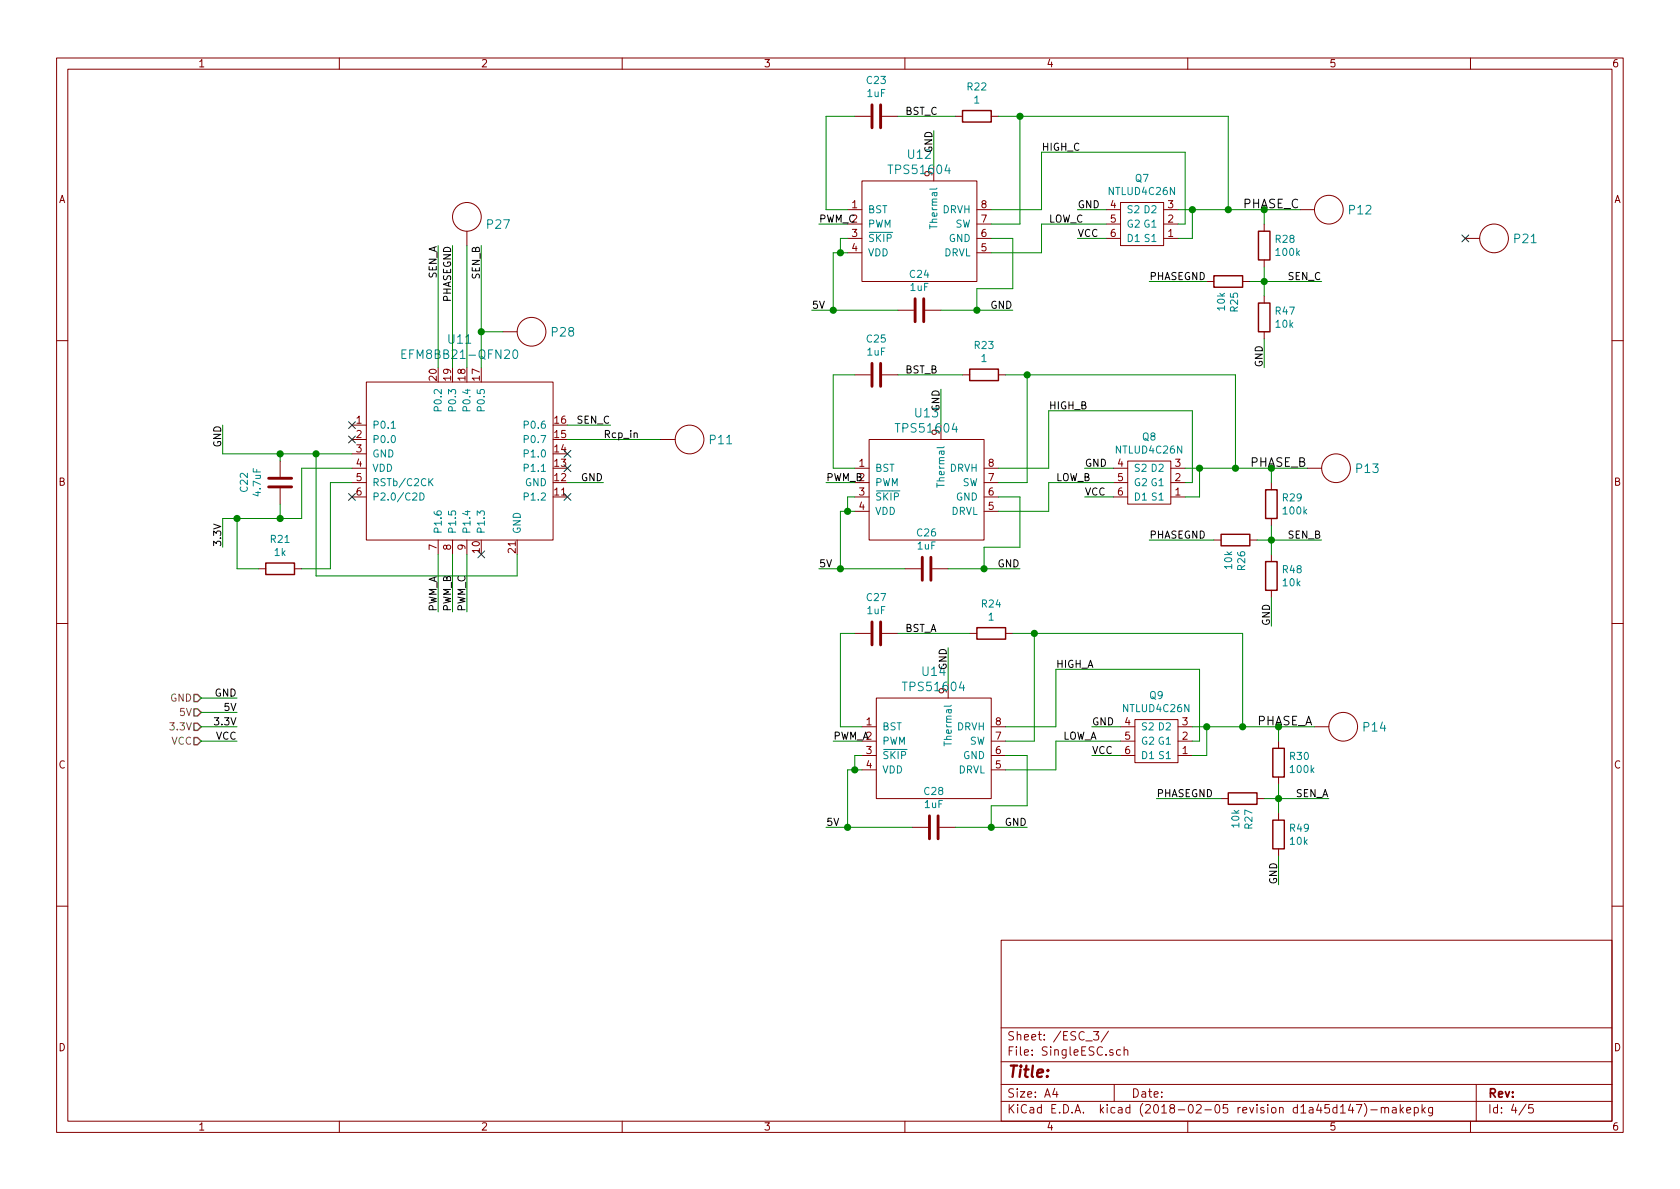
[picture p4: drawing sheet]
<svg xmlns="http://www.w3.org/2000/svg" width="297mm" height="210mm" viewBox="0 0 297 210" stroke-linecap="round" stroke-linejoin="round" font-family="sans-serif">
<g fill="none" stroke="#840000" stroke-width=".18">
<path d="M10 10.3h277v189.9h-277zM12 12.2h273v186.1h-273zM60 10.3v1.9M110 10.3v1.9M160 10.3v1.9M210 10.3v1.9M260 10.3v1.9M149.9 37.1h2.5M149.9 39.6h2.5M151.1 20.6h2.8M152.4 32h20.3v17.8h-20.3zM156 20.6h2.7"/>
<path d="M165.1 29.5v2.5M168.9 20.6h1.3M172.7 37.1h2.6M172.7 39.6h2.6M175.3 20.6h1.2M195.6 37.1h2.5M195.6 39.6h2.5M198.1 35.8h7.6v7.6h-7.6zM205.7 37.1h2.6M205.7 39.6h2.6M223.5 39.6v1.3M229.9 37.1h2.5"/>
<path d="M82.5 40.9v2.5M88.9 58.7h2.5M149.9 42.2h2.5M149.9 44.7h2.5M158.7 54.9h2.8M163.6 54.9h2.8M172.7 42.2h2.6M172.7 44.7h2.6M195.6 42.2h2.5M205.7 42.2h2.6M213.4 49.8h1.2M219.7 49.8h1.3"/>
<path d="M223.5 46v1.2M223.5 52.3v1.3M223.5 58.7v1.2M259.1 42.2h2.5M10 60.2h2M62.2 75.2h2.6M62.2 77.7h2.6M64.8 67.6h33v27.9h-33zM116.8 77.7h2.6M151.1 66.3h2.8M153.7 77.7h20.3v17.8h-20.3zM156 66.3h2.7"/>
<path d="M166.4 75.2v2.5M170.2 66.3h1.2M176.5 66.3h1.3M285 60.2h2M49.5 81.5v2.8M49.5 86.4v2.7M62.2 80.3h2.6M62.2 82.8h2.6M62.2 85.3h2.6M62.2 87.9h2.6M77.5 95.5v2.5M80 95.5v2.5"/>
<path d="M82.5 95.5v2.5M151.1 82.8h2.6M151.1 85.3h2.6M151.1 87.9h2.6M151.1 90.4h2.6M174 82.8h2.5M174 85.3h2.5M174 87.9h2.5M174 90.4h2.5M196.8 82.8h2.6M196.8 85.3h2.6M196.8 87.9h2.6"/>
<path d="M199.4 81.5h7.6v7.6h-7.6zM207 82.8h2.5M207 85.3h2.5M207 87.9h2.5M214.6 95.5h1.3M221 95.5h1.2M224.8 85.3v1.3M224.8 91.7v1.3M224.8 98v1.3M231.1 82.8h2.6M10 110.3h2M45.7 100.6h1.3"/>
<path d="M52.1 100.6h1.2M151.1 112h2.8M156 112h2.7M160 100.6h2.8M164.8 100.6h2.8M171.4 112h1.3M177.8 112h1.3M224.8 104.4v1.3M285 110.3h2M152.4 128.5h2.5M152.4 131.1h2.5M152.4 133.6h2.5"/>
<path d="M152.4 136.1h2.5M154.9 123.4h20.4v17.8h-20.4zM167.6 120.9v2.5M175.3 128.5h2.5M175.3 131.1h2.5M175.3 133.6h2.5M175.3 136.1h2.5M198.1 128.5h2.6M198.1 131.1h2.6M198.1 133.6h2.6M200.7 127.2h7.6v7.7h-7.6zM208.3 128.5h2.5"/>
<path d="M208.3 131.1h2.5M208.3 133.6h2.5M226.1 131.1v1.2M226.1 137.4v1.3M232.4 128.5h2.5M161.3 146.3h2.8M166.1 146.3h2.8M215.9 141.2h1.3M222.2 141.2h1.3M226.1 143.8v1.2M226.1 150.1v1.3M10 160.2h2"/>
<path d="M177 166.3h108v32h-108zM285 160.2h2M60 198.3v1.9M110 198.3v1.9M160 198.3v1.9M177 194.8h108M177 191.8h108M177 187.8h108M177 181.8h108M186.5 192.5l-.4 1h1M186.8 193v1M193.3 182.4h1l-.5 .6 .4 .1v.7l-.2 .1-.7-.1"/>
<path d="M196 182.3l-1.3 2M197 191.8v3M198.1 185.7l-.4-.1-.3 .3 .1 .6 .2 .1 .4-.1M198.8 185.7a.37 .37 0 0 1 .6 .1v.8M198.8 185.1v1.5M210 198.3v1.9M237 196.8h.9M238.8 195.2l-.4 1.1h1M239.1 195.8v1M239.8 195.3h1l-.6 1.5M241.2 195.1a1.71 1.71 0 0 1 0 2.3M242.4 196.3h1.1"/>
<path d="M244.2 196l.2-.2 .4 .1 .1 .9M244.2 195.8v1M244.9 196a.36 .36 0 0 1 .3-.2 .36 .36 0 0 1 .3 .2v.8M246.2 195.9h.6l.1 .9M246.9 196.2l-.5 .1a.29 .29 0 0 0-.3 .2 .29 .29 0 0 0 .3 .3l.5-.1M247.6 195.3v1.5M247.7 196.3l.4 .5M248.1 195.8l-.5 .6M248.7 196.3l.7-.1v-.3l-.5-.1-.2 .2 .1 .7h.6M250.1 195.9l.4-.1 .3 .3-.1 .6-.2 .1-.4-.1M250.1 195.8v1.5M251.4 195.3v1.5"/>
<path d="M251.6 196.3l.4 .5M252 195.8l-.6 .6M253.3 195.8v1.2l-.3 .3h-.4M253.3 195.9l-.4-.1-.3 .3v.6l.3 .1 .4-.1M260 198.3v1.9M261 191.8v6.5M269.8 195.2l-1.2 2M271 195.3h-.7v.7l.2-.1 .5 .1 .1 .2-.1 .5-.2 .1-.5-.1"/>
<circle cx="82.5" cy="38.3" r="2.54"/>
<circle cx="234.9" cy="37.1" r="2.54"/>
<circle cx="94" cy="58.7" r="2.54"/>
<circle cx="264.2" cy="42.2" r="2.54"/>
<circle cx="121.9" cy="77.7" r="2.54"/>
<circle cx="236.2" cy="82.8" r="2.54"/>
<circle cx="237.5" cy="128.5" r="2.54"/>
</g>
<path d="M69.2 75.7h.7M71.1 62.6h.5M71.8 61.9h-.7v1.5h.7M90.8 62l.2-.1a.82 .82 0 0 1 .6 .6 .82 .82 0 0 1-.3 .8l-.3 .1-.3-.3v-.6zM74.2 87.2a.64 .64 0 0 1 .8 .6 .64 .64 0 0 1-.8 .6zM76 85.2l.6 .7M76.6 84.6l-.8 .8" fill="none" stroke="#008484" stroke-width=".18"/>
<g fill="none" stroke="#840000" stroke-width=".51">
<path d="M154.2 18.5v4.1M155.7 18.5v4.1M161.8 52.8v4.1M163.3 52.8v4.1M154.2 64.3v4M155.7 64.3v4M47.5 86.1h4.1M47.5 84.6h4.1M163.1 98.5v4.1M164.6 98.5v4.1M154.2 110v4M155.7 110v4"/>
<path d="M164.3 144.3v4M165.9 144.3v4"/>
</g>
<g fill="none" stroke="#840000" stroke-width=".25">
<path d="M170.2 19.6h5.1v2h-5.1zM214.6 48.8h5.1v2h-5.1zM222.5 40.9h2v5.1h-2zM222.5 53.6h2v5.1h-2zM171.4 65.3h5.1v2h-5.1zM47 99.6h5.1v2h-5.1zM215.9 94.5h5.1v2h-5.1zM223.8 86.6h2v5.1h-2zM223.8 99.3h2v5.1h-2zM172.7 111h5.1v2h-5.1zM225 132.3h2.1v5.1h-2.1zM217.2 140.2h5v2h-5z"/>
<path d="M225 145h2.1v5.1h-2.1z"/>
</g>
<g fill="none" stroke="#000084" stroke-width=".18">
<path d="M258.5 41.5l1.2 1.3M259.7 41.5l-1.2 1.3M61.6 77.1l1.2 1.2M61.6 74.6l1.2 1.2M62.8 77.1l-1.2 1.2M62.8 74.6l-1.2 1.2M99.7 79.6l1.2 1.3M100.9 79.6l-1.2 1.3M61.6 87.3l1.2 1.2M62.8 87.3l-1.2 1.2M84.5 97.4l1.2 1.2M85.7 97.4l-1.2 1.2"/>
<path d="M99.7 82.2l1.2 1.2M99.7 87.3l1.2 1.2M100.9 82.2l-1.2 1.2M100.9 87.3l-1.2 1.2"/>
</g>
<g fill="none" stroke="#008400" stroke-width=".18">
<path d="M144.8 39.6h5.1M151.1 20.6h-5.1v16.5h3.9M158.7 20.6h10.2M165.1 23.1v6.4M175.3 37.1h8.8v-10.2h25.4v12.7h-1.2M176.5 20.6h40.7v16.5M180.3 20.6v19h-5M190.5 37.1h5.1M195.6 39.6h-11.5v5.1h-8.8M208.3 37.1h21.6M210.8 37.1v5.1h-2.5M223.5 37.1v2.5"/>
<path d="M77.5 43.4v21.6M80 43.4v21.6M82.5 43.4v21.6M85.1 43.4v21.6M85.1 58.7h3.8M143.5 54.9h15.2M149.9 44.7h-2.6v10.2M149.9 42.2h-1.3v2.5M166.4 54.9h12.7M175.3 42.2h3.8v8.8h-6.4v3.9M190.5 42.2h5.1M203.2 49.8h10.2"/>
<path d="M221 49.8h12.7M223.5 47.2v5.1M223.5 59.9v5.1M39.4 75.2v5.1h22.8M100.3 77.7h16.5M100.3 75.2h7.6M151.1 66.3h-3.8v16.5h3.8M158.7 66.3h11.5M166.4 68.8v6.4M177.8 66.3h40.6v16.5M181.6 66.3v19h-5.1M41.9 91.7v8.9h3.8"/>
<path d="M49.5 80.3v1.2M49.5 89.1v2.6M55.9 80.3v21.5h35.5v-3.8M62.2 82.8h-8.9v8.9h-13.9v5.1M62.2 85.3h-3.8v15.3h-5.1M77.5 98v10.2M80 98v10.2M82.5 98v10.2M100.3 85.3h6.4M146 85.3h5.1M151.1 90.4h-2.5v10.2M151.1 87.9h-1.2v2.5"/>
<path d="M176.5 87.9h3.8v8.9h-6.3v3.8M176.5 82.8h8.9v-10.2h25.4v12.7h-1.3M191.8 82.8h5M191.8 87.9h5M196.8 85.3h-11.4v5.1h-8.9M203.2 95.5h11.4M209.5 82.8h21.6M212.1 82.8v5.1h-2.6M222.2 95.5h11.5M224.8 82.8v2.5M224.8 93v5M144.8 100.6h15.2"/>
<path d="M151.1 112h-2.5v16.5h3.8M158.7 112h12.7M167.6 100.6h12.7M167.6 114.5v6.4M179.1 112h40.6v16.5M182.9 112v19.1h-5.1M224.8 105.7v5M35.6 131.1h6.3M35.6 126h6.3M35.6 128.5h6.3M35.6 123.4h6.3M147.3 131.1h5.1"/>
<path d="M152.4 136.1h-2.5v10.2M152.4 133.6h-1.3v2.5M177.8 128.5h8.9v-10.1h25.4v12.7h-1.3M177.8 133.6h3.8v8.9h-6.3v3.8M193 128.5h5.1M193 133.6h5.1M198.1 131.1h-11.4v5h-8.9M210.8 128.5h21.6M213.4 128.5v5.1h-2.6M226.1 128.5v2.6M226.1 138.7v5.1M146 146.3h15.3"/>
<path d="M168.9 146.3h12.7M204.5 141.2h11.4M223.5 141.2h11.4M226.1 151.4v5.1"/>
</g>
<g fill="#008400" stroke="#008400" stroke-width=".25">
<circle cx="147.3" cy="54.9" r=".51"/>
<circle cx="172.7" cy="54.9" r=".51"/>
<circle cx="180.3" cy="20.6" r=".51"/>
<circle cx="49.5" cy="80.3" r=".51"/>
<circle cx="49.5" cy="91.7" r=".51"/>
<circle cx="55.9" cy="80.3" r=".51"/>
<circle cx="41.9" cy="91.7" r=".51"/>
<circle cx="217.2" cy="37.1" r=".51"/>
<circle cx="210.8" cy="37.1" r=".51"/>
<circle cx="148.6" cy="100.6" r=".51"/>
<circle cx="174" cy="100.6" r=".51"/>
<circle cx="181.6" cy="66.3" r=".51"/>
<circle cx="218.4" cy="82.8" r=".51"/>
<circle cx="212.1" cy="82.8" r=".51"/>
<circle cx="149.9" cy="146.3" r=".51"/>
<circle cx="175.3" cy="146.3" r=".51"/>
<circle cx="182.9" cy="112" r=".51"/>
<circle cx="219.7" cy="128.5" r=".51"/>
<circle cx="213.4" cy="128.5" r=".51"/>
<circle cx="148.6" cy="44.7" r=".51"/>
<circle cx="149.9" cy="90.4" r=".51"/>
<circle cx="151.1" cy="136.1" r=".51"/>
<circle cx="223.5" cy="49.8" r=".51"/>
<circle cx="224.8" cy="95.5" r=".51"/>
<circle cx="226.1" cy="141.2" r=".51"/>
<circle cx="85.1" cy="58.7" r=".51"/>
</g>
<path d="M34.3 122.8h.6l.7 .6-.7 .7h-.6zM34.3 125.3h.6l.7 .7-.7 .6h-.6zM34.3 127.9h.6l.7 .6-.7 .7h-.6zM34.3 130.4h.6l.7 .7-.7 .6h-.6z" fill="none" stroke="#848400" stroke-width=".25"/>
<text font-size="2.8" fill="#840000" x="178" y="190.5">Title:</text>
<g font-size="2.1" fill="#008484">
<text x="160.6" y="28.1">U12</text>
<text x="157.6" y="30.8">TPS51604</text>
<text x="86.2" y="40.5">P27</text>
<text x="238.6" y="37.9">P12</text>
<text x="267.8" y="43">P21</text>
<text x="97.6" y="59.5">P28</text>
<text x="72" y="63.5">EFM8BB21-QFN20</text>
<text x="79.3" y="60.8">U11</text>
<text x="158.8" y="76.5">TPS51604</text>
<text x="161.9" y="73.8">U13</text>
<text x="125.6" y="78.6">P11</text>
<text x="239.9" y="83.6">P13</text>
<text x="163.2" y="119.5">U14</text>
<text x="160.1" y="122.2">TPS51604</text>
<text x="241.1" y="129.4">P14</text>
</g>
<g font-size="2.1">
<text x="219.7" y="36.8">PHASE_C</text>
<text x="221" y="82.5">PHASE_B</text>
<text x="222.2" y="128.3">PHASE_A</text>
</g>
<g font-size="2.1" fill="#840000">
<text x="178" y="184">Sheet: /ESC_3/</text>
<text x="178" y="186.7">File: SingleESC.sch</text>
<text x="178" y="196.9">KiCad E.D.A. kicad (2018-02-05 revision d1a45d147)-makepkg</text>
<text x="178" y="194.1">Size: A4</text>
<text x="200" y="194.1">Date:</text>
<text x="263" y="194.1">Rev:</text>
<text x="263" y="196.9">Id: 4/5</text>
</g>
<g font-size="1.8" fill="#840000">
<text x="35" y="11.9">1</text>
<text x="85" y="11.9">2</text>
<text x="135" y="11.9">3</text>
<text x="185" y="11.9">4</text>
<text x="235" y="11.9">5</text>
<text x="285" y="11.9">6</text>
<text x="10.4" y="35.9">A</text>
<text x="164.8" y="31.2" transform="rotate(-90 164.8 31.2)">9</text>
<text x="285.4" y="35.9">A</text>
<text x="150.6" y="36.8">1</text>
<text x="150.6" y="41.9">3</text>
<text x="173.5" y="41.9">6</text>
<text x="173.5" y="39.4">7</text>
<text x="173.5" y="36.8">8</text>
<text x="196.4" y="36.8">4</text>
<text x="196.4" y="39.4">5</text>
<text x="196.4" y="41.9">6</text>
<text x="206.5" y="41.9">1</text>
<text x="206.5" y="39.4">2</text>
<text x="206.5" y="36.8">3</text>
<text x="150.6" y="44.4">4</text>
<text x="173.5" y="44.4">5</text>
<text x="77.2" y="67.3" transform="rotate(-90 77.2 67.3)">20</text>
<text x="79.8" y="67.3" transform="rotate(-90 79.8 67.3)">19</text>
<text x="82.3" y="67.3" transform="rotate(-90 82.3 67.3)">18</text>
<text x="84.8" y="67.3" transform="rotate(-90 84.8 67.3)">17</text>
<text x="63" y="74.9">1</text>
<text x="63" y="77.5">2</text>
<text x="98.1" y="77.5">15</text>
<text x="98.1" y="74.9">16</text>
<text x="166.1" y="76.9" transform="rotate(-90 166.1 76.9)">9</text>
<text x="63" y="80">3</text>
<text x="63" y="82.5">4</text>
<text x="98.1" y="82.5">13</text>
<text x="98.1" y="80">14</text>
<text x="151.9" y="82.5">1</text>
<text x="174.8" y="82.5">8</text>
<text x="197.6" y="82.5">4</text>
<text x="207.8" y="82.5">3</text>
<text x="10.4" y="85.9">B</text>
<text x="63" y="85.1">5</text>
<text x="63" y="87.6">6</text>
<text x="98.1" y="87.6">11</text>
<text x="98.1" y="85.1">12</text>
<text x="151.9" y="87.6">3</text>
<text x="174.8" y="87.6">6</text>
<text x="174.8" y="85.1">7</text>
<text x="197.6" y="85.1">5</text>
<text x="197.6" y="87.6">6</text>
<text x="207.8" y="87.6">1</text>
<text x="207.8" y="85.1">2</text>
<text x="285.4" y="85.9">B</text>
<text x="151.9" y="90.2">4</text>
<text x="174.8" y="90.2">5</text>
<text x="77.2" y="97.3" transform="rotate(-90 77.2 97.3)">7</text>
<text x="79.8" y="97.3" transform="rotate(-90 79.8 97.3)">8</text>
<text x="82.3" y="97.3" transform="rotate(-90 82.3 97.3)">9</text>
<text x="84.8" y="97.7" transform="rotate(-90 84.8 97.7)">10</text>
<text x="91.2" y="97.7" transform="rotate(-90 91.2 97.7)">21</text>
<text x="167.4" y="122.7" transform="rotate(-90 167.4 122.7)">9</text>
<text x="153.2" y="128.3">1</text>
<text x="176" y="130.8">7</text>
<text x="176" y="128.3">8</text>
<text x="198.9" y="128.3">4</text>
<text x="198.9" y="130.8">5</text>
<text x="209.1" y="130.8">2</text>
<text x="209.1" y="128.3">3</text>
<text x="10.4" y="135.9">C</text>
<text x="153.2" y="133.3">3</text>
<text x="153.2" y="135.9">4</text>
<text x="176" y="135.9">5</text>
<text x="176" y="133.3">6</text>
<text x="198.9" y="133.3">6</text>
<text x="209.1" y="133.3">1</text>
<text x="285.4" y="135.9">C</text>
<text x="10.4" y="185.9">D</text>
<text x="285.4" y="185.9">D</text>
<text x="35" y="199.9">1</text>
<text x="85" y="199.9">2</text>
<text x="135" y="199.9">3</text>
<text x="185" y="199.9">4</text>
<text x="235" y="199.9">5</text>
<text x="285" y="199.9">6</text>
</g>
<g font-size="1.8" fill="#008484">
<text x="153.3" y="14.9">C23</text>
<text x="153.4" y="17.2">1uF</text>
<text x="171.1" y="16">R22</text>
<text x="172.2" y="18.3">1</text>
<text x="196.2" y="34.5">NTLUD4C26N</text>
<text x="200.8" y="32.2">Q7</text>
<text x="153.4" y="37.7">BST</text>
<text x="153.4" y="40.3">PWM</text>
<text x="165.7" y="39.9" transform="rotate(-90 165.7 39.9)">Thermal</text>
<text x="166.7" y="37.7">DRVH</text>
<text x="168.9" y="40.3">SW</text>
<text x="199.1" y="37.7">S2 D2</text>
<text x="199.1" y="40.3">G2 G1</text>
<text x="153.4" y="42.8">SKIP</text>
<text x="153.4" y="45.3">VDD</text>
<text x="166.9" y="45.3">DRVL</text>
<text x="167.8" y="42.8">GND</text>
<text x="199.1" y="42.8">D1 S1</text>
<text x="225.6" y="42.9">R28</text>
<text x="225.7" y="45.3">100k</text>
<text x="160.9" y="49.1">C24</text>
<text x="161" y="51.5">1uF</text>
<text x="216.6" y="54.8" transform="rotate(-90 216.6 54.8)">10k</text>
<text x="218.9" y="55.1" transform="rotate(-90 218.9 55.1)">R25</text>
<text x="225.6" y="55.6">R47</text>
<text x="225.6" y="58">10k</text>
<text x="153.3" y="60.6">C25</text>
<text x="153.4" y="62.9">1uF</text>
<text x="172.4" y="61.7">R23</text>
<text x="173.5" y="64">1</text>
<text x="65.8" y="75.8">P0.1</text>
<text x="78.1" y="72.2" transform="rotate(-90 78.1 72.2)">P0.2</text>
<text x="80.6" y="72.2" transform="rotate(-90 80.6 72.2)">P0.3</text>
<text x="83.2" y="72.2" transform="rotate(-90 83.2 72.2)">P0.4</text>
<text x="85.7" y="72.2" transform="rotate(-90 85.7 72.2)">P0.5</text>
<text x="93.1" y="75.8">P0.6</text>
<text x="202" y="77.9">Q8</text>
<text x="65.8" y="78.4">P0.0</text>
<text x="65.8" y="80.9">GND</text>
<text x="65.8" y="83.4">VDD</text>
<text x="93.1" y="83.4">P1.1</text>
<text x="93.1" y="80.9">P1.0</text>
<text x="93.1" y="78.4">P0.7</text>
<text x="154.7" y="83.4">BST</text>
<text x="168" y="83.4">DRVH</text>
<text x="197.4" y="80.2">NTLUD4C26N</text>
<text x="200.4" y="83.4">S2 D2</text>
<text x="43.8" y="86.9" transform="rotate(-90 43.8 86.9)">C22</text>
<text x="46.1" y="87.6" transform="rotate(-90 46.1 87.6)">4.7uF</text>
<text x="65.8" y="86">RSTb/C2CK</text>
<text x="65.8" y="88.5">P2.0/C2D</text>
<text x="92.8" y="86">GND</text>
<text x="93.1" y="88.5">P1.2</text>
<text x="154.7" y="86">PWM</text>
<text x="154.7" y="88.5">SKIP</text>
<text x="167" y="85.6" transform="rotate(-90 167 85.6)">Thermal</text>
<text x="169" y="88.5">GND</text>
<text x="170.1" y="86">SW</text>
<text x="200.4" y="86">G2 G1</text>
<text x="200.4" y="88.5">D1 S1</text>
<text x="226.8" y="88.7">R29</text>
<text x="78.1" y="94.5" transform="rotate(-90 78.1 94.5)">P1.6</text>
<text x="80.6" y="94.5" transform="rotate(-90 80.6 94.5)">P1.5</text>
<text x="83.2" y="94.5" transform="rotate(-90 83.2 94.5)">P1.4</text>
<text x="85.7" y="94.5" transform="rotate(-90 85.7 94.5)">P1.3</text>
<text x="92.1" y="94.5" transform="rotate(-90 92.1 94.5)">GND</text>
<text x="154.7" y="91.1">VDD</text>
<text x="162.2" y="94.9">C26</text>
<text x="168.1" y="91.1">DRVL</text>
<text x="227" y="91">100k</text>
<text x="47.9" y="96">R21</text>
<text x="48.6" y="98.3">1k</text>
<text x="162.3" y="97.2">1uF</text>
<text x="217.9" y="100.6" transform="rotate(-90 217.9 100.6)">10k</text>
<text x="220.2" y="100.8" transform="rotate(-90 220.2 100.8)">R26</text>
<text x="226.8" y="101.4">R48</text>
<text x="153.3" y="106.3">C27</text>
<text x="173.6" y="107.4">R24</text>
<text x="226.9" y="103.7">10k</text>
<text x="153.4" y="108.6">1uF</text>
<text x="174.8" y="109.7">1</text>
<text x="198.7" y="125.9">NTLUD4C26N</text>
<text x="203.3" y="123.6">Q9</text>
<text x="156" y="129.2">BST</text>
<text x="156" y="131.7">PWM</text>
<text x="168.3" y="131.3" transform="rotate(-90 168.3 131.3)">Thermal</text>
<text x="169.2" y="129.2">DRVH</text>
<text x="171.4" y="131.7">SW</text>
<text x="201.7" y="129.2">S2 D2</text>
<text x="201.7" y="131.7">G2 G1</text>
<text x="156" y="134.2">SKIP</text>
<text x="156" y="136.8">VDD</text>
<text x="169.4" y="136.8">DRVL</text>
<text x="170.3" y="134.2">GND</text>
<text x="201.7" y="134.2">D1 S1</text>
<text x="228.1" y="134.4">R30</text>
<text x="228.3" y="136.7">100k</text>
<text x="163.5" y="140.6">C28</text>
<text x="163.5" y="142.9">1uF</text>
<text x="219.1" y="146.3" transform="rotate(-90 219.1 146.3)">10k</text>
<text x="221.4" y="146.5" transform="rotate(-90 221.4 146.5)">R27</text>
<text x="228.1" y="147.1">R49</text>
<text x="228.2" y="149.4">10k</text>
</g>
<g font-size="1.8">
<text x="160" y="20.3">BST_C</text>
<text x="164.8" y="27" transform="rotate(-90 164.8 27)">GND</text>
<text x="184.1" y="26.7">HIGH_C</text>
<text x="144.8" y="39.4">PWM_C2</text>
<text x="185.4" y="39.4">LOW_C</text>
<text x="190.5" y="41.9">VCC</text>
<text x="190.5" y="36.8">GND</text>
<text x="77.2" y="49.3" transform="rotate(-90 77.2 49.3)">SEN_A</text>
<text x="79.8" y="53.5" transform="rotate(-90 79.8 53.5)">PHASEGND</text>
<text x="84.8" y="49.3" transform="rotate(-90 84.8 49.3)">SEN_B</text>
<text x="203.2" y="49.5">PHASEGND</text>
<text x="227.8" y="49.5">SEN_C</text>
<text x="143.5" y="54.6">5V</text>
<text x="175.1" y="54.6">GND</text>
<text x="223.3" y="65" transform="rotate(-90 223.3 65)">GND</text>
<text x="160" y="66">BST_B</text>
<text x="102.1" y="74.9">SEN_C</text>
<text x="106.7" y="77.5">Rcp_in</text>
<text x="166.1" y="72.8" transform="rotate(-90 166.1 72.8)">GND</text>
<text x="185.4" y="72.4">HIGH_B</text>
<text x="39.1" y="79.1" transform="rotate(-90 39.1 79.1)">GND</text>
<text x="191.8" y="82.5">GND</text>
<text x="102.7" y="85.1">GND</text>
<text x="146" y="85.1">PWM_B2</text>
<text x="186.7" y="85.1">LOW_B</text>
<text x="191.8" y="87.6">VCC</text>
<text x="203.2" y="95.2">PHASEGND</text>
<text x="227.8" y="95.2">SEN_B</text>
<text x="39.1" y="96.8" transform="rotate(-90 39.1 96.8)">3.3V</text>
<text x="144.8" y="100.3">5V</text>
<text x="176.4" y="100.3">GND</text>
<text x="77.2" y="108.2" transform="rotate(-90 77.2 108.2)">PWM_A</text>
<text x="79.8" y="108.2" transform="rotate(-90 79.8 108.2)">PWM_B</text>
<text x="82.3" y="108.2" transform="rotate(-90 82.3 108.2)">PWM_C</text>
<text x="160" y="111.8">BST_A</text>
<text x="224.5" y="110.7" transform="rotate(-90 224.5 110.7)">GND</text>
<text x="167.4" y="118.5" transform="rotate(-90 167.4 118.5)">GND</text>
<text x="186.7" y="118.1">HIGH_A</text>
<text x="38" y="123.2">GND</text>
<text x="39.8" y="125.7">5V</text>
<text x="38.2" y="130.8">VCC</text>
<text x="38.3" y="128.3">3.3V</text>
<text x="147.3" y="130.8">PWM_A2</text>
<text x="188" y="130.8">LOW_A</text>
<text x="193" y="128.3">GND</text>
<text x="193" y="133.3">VCC</text>
<text x="204.5" y="141">PHASEGND</text>
<text x="229.1" y="141">SEN_A</text>
<text x="146" y="146">5V</text>
<text x="177.7" y="146">GND</text>
<text x="225.8" y="156.5" transform="rotate(-90 225.8 156.5)">GND</text>
</g>
<g font-size="1.8" fill="#848400">
<text x="30.1" y="124.1">GND</text>
<text x="30.3" y="131.7">VCC</text>
<text x="30.4" y="129.2">3.3V</text>
<text x="31.9" y="126.6">5V</text>
</g>
</svg>
